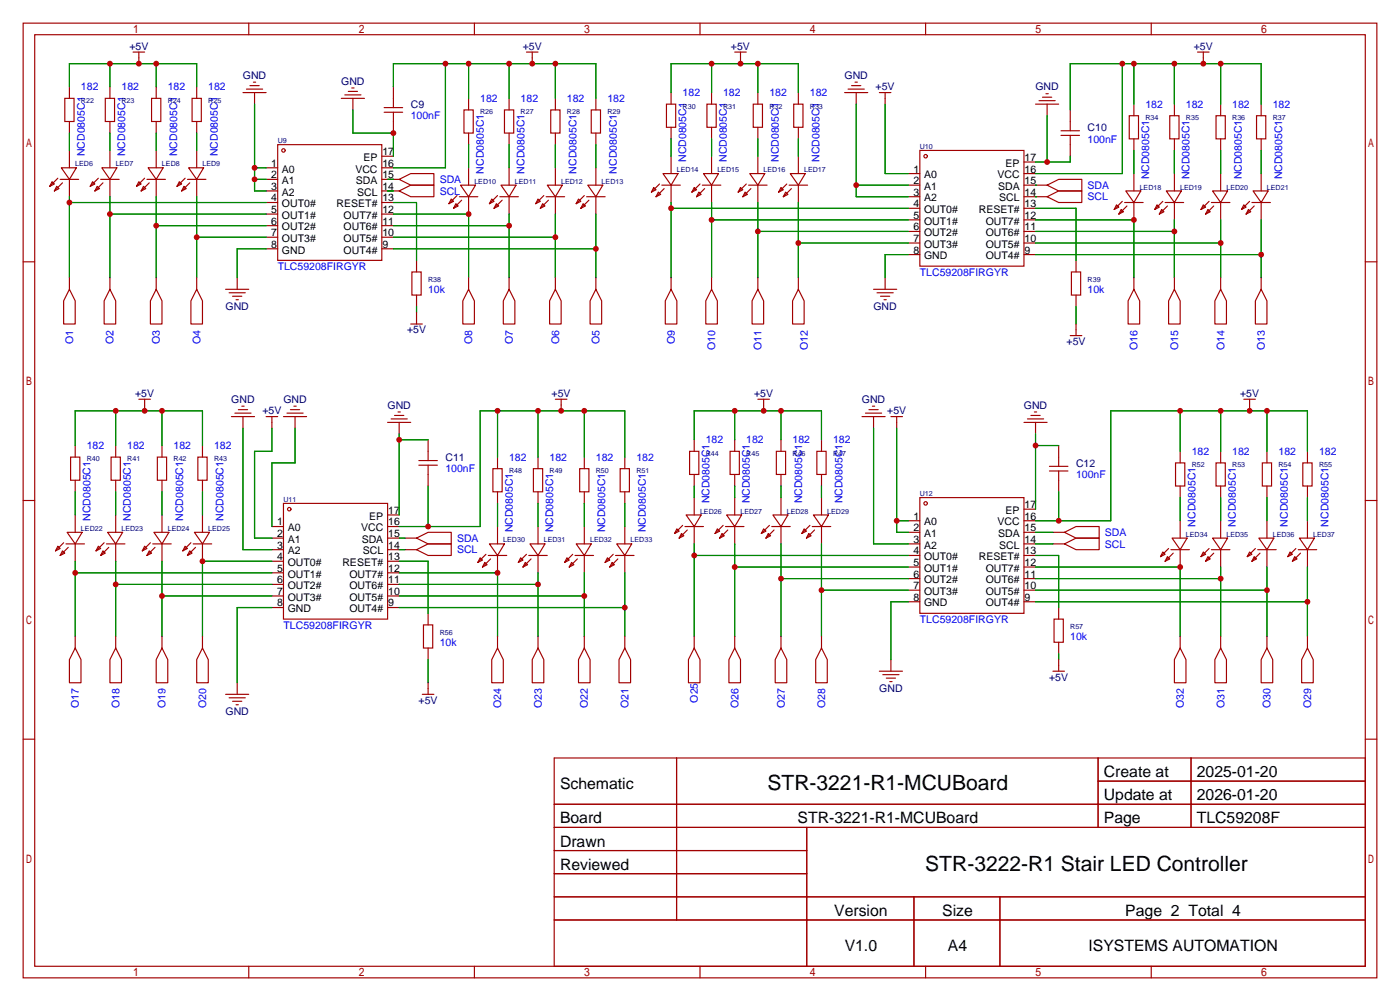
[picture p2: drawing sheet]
<svg xmlns="http://www.w3.org/2000/svg" width="307mm" height="220mm" viewBox="0 0 307 220" stroke-linecap="round" stroke-linejoin="round" font-family="sans-serif">
<g fill="none" stroke="#a10000" stroke-width=".25">
<path d="M5.1 5.1h297.2v209.5h-297.2zM7.6 7.6h292.1v204.5h-292.1zM15.2 19v2.6M24.1 19v2.6M29.2 11.4h2.5M30.5 11.4v2.6M34.3 19v2.6M43.2 19v2.6M54.1 19.6h3.6M54.6 5.1v2.5M54.9 18.8h2M55.6 18h.5"/>
<path d="M77.2 19.3h.5M86.4 19v4.6M104.1 5.1v2.5M115.6 11.4h2.5M116.8 11.4v2.6M153.7 5.1v2.5M161.3 11.4h2.5M162.6 11.4v2.6M186.2 19.6h3.5M186.9 18.8h2.1M187.7 18h.5M203.2 5.1v2.5"/>
<path d="M252.7 5.1v2.5M262.9 11.4h2.5M264.2 11.4v2.6M11.4 39.9l.5 .5-1 .5zM12.7 39.1l-1.8 1.8M13.2 39.4h4.1M13.5 36.8h3.3l-1.6 2.6zM14.2 21.6h2.1v5.1h-2.1zM15.2 26.7v2.5M15.2 33v3.8M15.2 39.4v3.8M20.3 39.9l.5 .5-1 .5z"/>
<path d="M21.6 39.1l-1.8 1.8M22.1 39.4h4.1M22.4 36.8h3.3l-1.6 2.6zM23.1 21.6h2v5.1h-2zM24.1 26.7v2.5M24.1 33v3.8M24.1 39.4v3.8M30.5 39.9l.5 .5-1 .5zM31.7 39.1l-1.7 1.8M32.3 39.4h4M32.5 36.8h3.3l-1.5 2.6zM33.3 21.6h2v5.1h-2z"/>
<path d="M34.3 26.7v2.5M34.3 33v3.8M34.3 39.4v3.8M39.4 39.9l.5 .5-1 .5zM40.6 39.1l-1.7 1.8M41.1 39.4h4.1M41.4 36.8h3.3l-1.5 2.6zM42.2 21.6h2v5.1h-2zM43.2 26.7v2.5M43.2 33v3.8M43.2 39.4v3.8M53.3 20.3h5.1"/>
<path d="M55.9 20.3v2.6M58.4 36.8h2.6M58.4 39.4h2.6M61 31.8h22.8v25.3h-22.8zM74.9 21.6h5.1M75.7 20.8h3.5M76.5 20.1h2M77.5 21.6v2.5M83.8 36.8h2.6M83.8 39.4h3.8M83.8 34.3h2.6M84.3 24.6h4.1"/>
<path d="M84.3 23.6h4.1M86.4 24.6v4.6M87.6 39.4l2.6-1.3h5v2.5h-5zM101.9 24.1h2v5.1h-2zM102.9 21.6v2.5M102.9 29.2v2.6M102.9 36.8v3.8M110.7 24.1h2.1v5.1h-2.1zM111.8 21.6v2.5M111.8 29.2v2.6M111.8 36.8v3.8M120.9 24.1h2v5.1h-2z"/>
<path d="M121.9 21.6v2.5M121.9 29.2v2.6M121.9 36.8v3.8M129.8 24.1h2v5.1h-2zM130.8 21.6v2.5M130.8 29.2v2.6M130.8 36.8v3.8M145.5 38.1h3.3l-1.5 2.5zM146.3 22.9h2v5h-2zM147.3 20.3v2.6M147.3 27.9v2.6M147.3 34.3v3.8"/>
<path d="M154.4 38.1h3.3l-1.5 2.5zM155.2 22.9h2v5h-2zM156.2 20.3v2.6M156.2 27.9v2.6M156.2 34.3v3.8M164.6 38.1h3.3l-1.5 2.5zM165.4 22.9h2v5h-2zM166.4 20.3v2.6M166.4 27.9v2.6M166.4 34.3v3.8M173.5 38.1h3.3l-1.5 2.5zM174.2 22.9h2.1v5h-2.1z"/>
<path d="M175.3 20.3v2.6M175.3 27.9v2.6M175.3 34.3v3.8M185.4 20.3h5.1M188 20.3v2.6M193 20.3h2.6M194.3 20.3v2.6M199.4 38.1h2.5M201.9 33h22.9v25.4h-22.9zM224.8 38.1h2.5M224.8 35.6h2.5M227.3 22.9h5.1"/>
<path d="M228.1 22.1h3.5M228.9 21.3h2M229.6 20.6h.5M229.9 22.9v2.5M232.9 29.7h4.1M232.9 28.7h4.1M234.9 24.1v4.6M234.9 29.7v4.6M247.9 25.4h2v5.1h-2zM248.9 22.9v2.5M248.9 30.5v2.5M248.9 38.1v3.8"/>
<path d="M256.8 25.4h2v5.1h-2zM257.8 22.9v2.5M257.8 30.5v2.5M257.8 38.1v3.8M267 25.4h2v5.1h-2zM268 22.9v2.5M268 30.5v2.5M268 38.1v3.8M275.8 25.4h2.1v5.1h-2.1zM276.9 22.9v2.5M276.9 30.5v2.5M276.9 38.1v3.8"/>
<path d="M5.1 57.5h2.5M12.4 40.9l.6 .5-1.1 .5zM13.7 40.1l-1.8 1.8M21.3 40.9l.5 .5-1 .5zM22.6 40.1l-1.8 1.8M31.5 40.9l.5 .5-1 .5zM32.8 40.1l-1.8 1.8M40.4 40.9l.5 .5-1 .5zM41.7 40.1l-1.8 1.8M58.4 41.9h2.6M58.4 44.4h2.6M58.4 47h2.6"/>
<path d="M58.4 49.5h2.6M58.4 52.1h2.6M58.4 54.6h2.6M83.8 41.9h3.8M83.8 44.4h2.6M83.8 47h2.6M83.8 49.5h2.6M83.8 52.1h2.6M83.8 54.6h2.6M87.6 41.9l2.6-1.3h5v2.6h-5zM90.4 59.7h2.1v5.1h-2.1zM91.4 57.1v2.6"/>
<path d="M99.1 43.7l.5 .5-1 .5zM100.1 44.7l.5 .5-1 .5zM100.3 42.9l-1.7 1.8M100.8 43.2h4.1M101.1 40.6h3.3l-1.5 2.6zM101.3 43.9l-1.7 1.8M102.9 43.2v3.8M107.9 43.7l.6 .5-1.1 .5zM109 44.7l.5 .5-1 .5zM109.2 42.9l-1.8 1.8M109.7 43.2h4.1M110 40.6h3.3l-1.5 2.6z"/>
<path d="M110.2 43.9l-1.7 1.8M111.8 43.2v3.8M118.1 43.7l.5 .5-1 .5zM119.1 44.7l.5 .5-1 .5zM119.4 42.9l-1.8 1.8M119.9 43.2h4.1M120.1 40.6h3.3l-1.5 2.6zM120.4 43.9l-1.8 1.8M121.9 43.2v3.8M127 43.7l.5 .5-1 .5zM128 44.7l.5 .5-1 .5zM128.3 42.9l-1.8 1.8"/>
<path d="M128.8 43.2h4M129 40.6h3.3l-1.5 2.6zM129.3 43.9l-1.8 1.8M130.8 43.2v3.8M143.5 41.1l.5 .6-1 .5zM144.5 42.2l.5 .5-1 .5zM144.8 40.4l-1.8 1.8M145.3 40.6h4.1M145.8 41.4l-1.8 1.8M147.3 40.6v3.8M152.4 41.1l.5 .6-1 .5zM153.4 42.2l.5 .5-1 .5z"/>
<path d="M153.7 40.4l-1.8 1.8M154.2 40.6h4M154.7 41.4l-1.8 1.8M156.2 40.6v3.8M162.6 41.1l.5 .6-1 .5zM163.6 42.2l.5 .5-1 .5zM163.8 40.4l-1.7 1.8M164.3 40.6h4.1M164.8 41.4l-1.7 1.8M166.4 40.6v3.8M171.4 41.1l.6 .6-1.1 .5zM172.5 42.2l.5 .5-1 .5z"/>
<path d="M172.7 40.4l-1.8 1.8M173.2 40.6h4.1M173.7 41.4l-1.7 1.8M175.3 40.6v3.8M199.4 40.6h2.5M199.4 43.2h2.5M199.4 45.7h2.5M199.4 48.3h2.5M199.4 50.8h2.5M199.4 53.3h2.5M199.4 55.9h2.5M224.8 40.6h5.1"/>
<path d="M224.8 43.2h5.1M224.8 45.7h2.5M224.8 48.3h2.5M224.8 50.8h2.5M224.8 53.3h2.5M224.8 55.9h2.5M229.9 40.6l2.5-1.2h5.1v2.5h-5.1zM229.9 43.2l2.5-1.3h5.1v2.5h-5.1zM235.2 59.7h2v5.1h-2zM236.2 57.1v2.6M245.1 45l.5 .5-1 .5zM246.1 46l.5 .5-1 .5z"/>
<path d="M246.4 44.2l-1.8 1.8M246.9 44.4h4.1M247.1 41.9h3.3l-1.5 2.5zM247.4 45.2l-1.8 1.8M248.9 44.4v3.9M254 45l.5 .5-1 .5zM255 46l.5 .5-1 .5zM255.3 44.2l-1.8 1.8M255.8 44.4h4M256 41.9h3.3l-1.5 2.5zM256.3 45.2l-1.8 1.8M257.8 44.4v3.9"/>
<path d="M264.2 45l.5 .5-1 .5zM265.2 46l.5 .5-1 .5zM265.4 44.2l-1.7 1.8M265.9 44.4h4.1M266.2 41.9h3.3l-1.5 2.5zM266.4 45.2l-1.7 1.8M268 44.4v3.9M273 45l.6 .5-1.1 .5zM274.1 46l.5 .5-1 .5zM274.3 44.2l-1.8 1.8M274.8 44.4h4.1M275.1 41.9h3.3l-1.5 2.5z"/>
<path d="M275.3 45.2l-1.7 1.8M276.9 44.4v3.9M299.7 57.5h2.6M15.2 63.5l1.3 2.5v5.1h-2.5v-5.1zM15.2 61v2.5M24.1 63.5l1.3 2.5v5.1h-2.5v-5.1zM24.1 61v2.5M34.3 63.5l1.3 2.5v5.1h-2.6v-5.1zM34.3 61v2.5M43.2 63.5l1.2 2.5v5.1h-2.5v-5.1zM43.2 61v2.5M49.5 63.5h5.1"/>
<path d="M50.3 64.3h3.5M51.1 65h2M51.8 65.8h.5M52.1 61v2.5M90.2 71.1h2.5M91.4 64.8v2.5M91.4 68.6v2.5M102.9 63.5l1.2 2.5v5.1h-2.5v-5.1zM102.9 61v2.5M111.8 63.5l1.2 2.5v5.1h-2.5v-5.1zM111.8 61v2.5M121.9 63.5l1.3 2.5v5.1h-2.6v-5.1z"/>
<path d="M121.9 61v2.5M130.8 63.5l1.3 2.5v5.1h-2.6v-5.1zM130.8 61v2.5M147.3 63.5l1.3 2.5v5.1h-2.6v-5.1zM147.3 61v2.5M156.2 63.5l1.3 2.5v5.1h-2.6v-5.1zM156.2 61v2.5M166.4 63.5l1.2 2.5v5.1h-2.5v-5.1zM166.4 61v2.5M175.3 63.5l1.2 2.5v5.1h-2.5v-5.1zM175.3 61v2.5M191.8 63.5h5"/>
<path d="M192.5 64.3h3.6M193.3 65h2M194.1 65.8h.5M194.3 61v2.5M234.9 73.7h2.6M236.2 64.8v2.5M236.2 71.1v2.6M248.9 63.5l1.3 2.5v5.1h-2.6v-5.1zM248.9 61v2.5M257.8 63.5l1.3 2.5v5.1h-2.6v-5.1zM257.8 61v2.5M268 63.5l1.2 2.5v5.1h-2.5v-5.1z"/>
<path d="M268 61v2.5M276.9 63.5l1.2 2.5v5.1h-2.5v-5.1zM276.9 61v2.5M16.5 97.8v2.5M25.4 97.8v2.5M30.5 87.6h2.5M31.7 87.6v2.6M35.6 97.8v2.5M44.4 97.8v2.5M50.8 91.4h5.1M51.6 90.7h3.5M52.3 89.9h2.1"/>
<path d="M53.1 89.2h.5M53.3 91.4v2.6M58.4 91.4h2.6M59.7 91.4v2.6M62.2 91.4h5.1M63 90.7h3.5M63.8 89.9h2M64.5 89.2h.5M64.8 91.4v2.6M85.1 92.7h5.1M85.9 91.9h3.5M86.6 91.2h2"/>
<path d="M87.4 90.4h.5M87.6 92.7v2.5M94 96.5v4.6M121.9 87.6h2.6M123.2 87.6v2.6M151.4 99.1h2v5h-2zM152.4 96.5v2.6M160.3 99.1h2v5h-2zM161.3 96.5v2.6M166.4 87.6h2.5M167.6 87.6v2.6M170.4 99.1h2.1v5h-2.1z"/>
<path d="M171.4 96.5v2.6M179.3 99.1h2.1v5h-2.1zM180.3 96.5v2.6M189.2 91.4h5.1M190 90.7h3.5M190.8 89.9h2M191.5 89.2h.5M191.8 91.4v2.6M195.6 91.4h2.5M196.8 91.4v2.6M224.8 92.7h5.1M225.6 91.9h3.5"/>
<path d="M226.3 91.2h2M227.1 90.4h.5M227.3 92.7v2.5M232.4 97.8v4.6M259.1 99.1v2.5M268 99.1v2.5M273 87.6h2.6M274.3 87.6v2.6M278.1 99.1v2.5M287 99.1v2.5M5.1 109.9h2.5M12.7 119.9l.5 .5-1 .5z"/>
<path d="M14 119.1l-1.8 1.8M14.5 119.4h4M14.7 116.8h3.3l-1.5 2.6zM15.5 100.3h2v5.1h-2zM16.5 105.4v2.5M16.5 113v3.8M16.5 119.4v3.8M21.6 119.9l.5 .5-1 .5zM22.9 119.1l-1.8 1.8M23.4 119.4h4M23.6 116.8h3.3l-1.5 2.6zM24.4 100.3h2v5.1h-2z"/>
<path d="M25.4 105.4v2.5M25.4 113v3.8M25.4 119.4v3.8M31.7 119.9l.6 .5-1.1 .5zM33 119.1l-1.8 1.8M33.5 119.4h4.1M33.8 116.8h3.3l-1.5 2.6zM34.5 100.3h2.1v5.1h-2.1zM35.6 105.4v2.5M35.6 113v3.8M35.6 119.4v3.8M40.6 119.9l.5 .5-1 .5z"/>
<path d="M41.9 119.1l-1.8 1.8M42.4 119.4h4.1M42.7 116.8h3.3l-1.6 2.6zM43.4 100.3h2.1v5.1h-2.1zM44.4 105.4v2.5M44.4 113v3.8M44.4 119.4v3.8M59.7 115.6h2.5M59.7 118.1h2.5M62.2 110.5h22.9v25.4h-22.9zM85.1 115.6h2.5M85.1 118.1h2.5"/>
<path d="M85.1 113h2.5M88.9 118.1h2.5M91.4 118.1l2.6-1.3h5.1v2.6h-5.1zM91.9 102.1h4.1M91.9 101.1h4.1M94 102.1v4.6M107.4 119.4h3.3l-1.5 2.5zM108.2 102.9h2v5h-2zM109.2 100.3v2.6M109.2 107.9v2.6M109.2 115.6v3.8M116.3 119.4h3.3l-1.5 2.5z"/>
<path d="M117.1 102.9h2v5h-2zM118.1 100.3v2.6M118.1 107.9v2.6M118.1 115.6v3.8M126.5 119.4h3.3l-1.5 2.5zM127.3 102.9h2v5h-2zM128.3 100.3v2.6M128.3 107.9v2.6M128.3 115.6v3.8M135.4 119.4h3.3l-1.5 2.5zM136.1 102.9h2.1v5h-2.1zM137.2 100.3v2.6"/>
<path d="M137.2 107.9v2.6M137.2 115.6v3.8M148.6 116.1l.5 .5-1 .5zM149.6 117.1l.5 .5-1 .5zM149.9 115.3l-1.8 1.8M150.4 115.6h4M150.6 113h3.3l-1.5 2.6zM150.9 116.3l-1.8 1.8M152.4 104.1v2.6M152.4 109.2v3.8M152.4 115.6v3.8M157.5 116.1l.5 .5-1 .5z"/>
<path d="M158.5 117.1l.5 .5-1 .5zM158.7 115.3l-1.7 1.8M159.3 115.6h4M159.5 113h3.3l-1.5 2.6zM159.8 116.3l-1.8 1.8M161.3 104.1v2.6M161.3 109.2v3.8M161.3 115.6v3.8M167.6 116.1l.5 .5-1 .5zM168.7 117.1l.5 .5-1.1 .5zM168.9 115.3l-1.8 1.8M169.4 115.6h4.1"/>
<path d="M169.7 113h3.3l-1.6 2.6zM169.9 116.3l-1.8 1.8M171.4 104.1v2.6M171.4 109.2v3.8M171.4 115.6v3.8M176.5 116.1l.5 .5-1 .5zM177.5 117.1l.6 .5-1.1 .5zM177.8 115.3l-1.8 1.8M178.3 115.6h4.1M178.6 113h3.3l-1.6 2.6zM178.8 116.3l-1.8 1.8M180.3 104.1v2.6"/>
<path d="M180.3 109.2v3.8M180.3 115.6v3.8M199.4 114.3h2.5M199.4 116.8h2.5M199.4 119.4h2.5M201.9 109.2h22.9v25.4h-22.9zM224.8 114.3h2.5M224.8 116.8h2.5M224.8 119.4h2.5M224.8 111.8h2.5M230.4 103.4h4M230.4 102.4h4"/>
<path d="M231.1 116.8h2.6M231.1 119.4h2.6M232.4 103.4v4.5M233.7 116.8l2.5-1.2h5.1v2.5h-5.1zM233.7 119.4l2.5-1.3h5.1v2.5h-5.1zM257.3 118.1h3.3l-1.5 2.5zM258.1 101.6h2v5.1h-2zM259.1 106.7v2.5M259.1 114.3v3.8M266.2 118.1h3.3l-1.5 2.5zM267 101.6h2v5.1h-2zM268 106.7v2.5"/>
<path d="M268 114.3v3.8M276.4 118.1h3.3l-1.6 2.5zM277.1 101.6h2v5.1h-2zM278.1 106.7v2.5M278.1 114.3v3.8M285.2 118.1h3.3l-1.5 2.5zM286 101.6h2v5.1h-2zM287 106.7v2.5M287 114.3v3.8M299.7 109.9h2.6M13.7 120.9l.5 .5-1 .5zM15 120.1l-1.8 1.8"/>
<path d="M16.5 139.7v2.5M22.6 120.9l.5 .5-1 .5zM23.9 120.1l-1.8 1.8M25.4 139.7v2.5M32.8 120.9l.5 .5-1 .5zM34 120.1l-1.7 1.8M35.6 139.7v2.5M41.7 120.9l.5 .5-1.1 .5zM42.9 120.1l-1.8 1.8M44.4 139.7v2.5M59.7 120.6h2.5M59.7 123.2h2.5"/>
<path d="M59.7 125.7h2.5M59.7 128.3h2.5M59.7 130.8h2.5M59.7 133.3h2.5M85.1 120.6h2.5M85.1 123.2h2.5M85.1 125.7h2.5M85.1 128.3h2.5M85.1 130.8h2.5M85.1 133.3h2.5M88.9 120.6h2.5M91.4 120.6l2.6-1.2h5.1v2.5h-5.1z"/>
<path d="M93 137.2h2v5h-2zM94 134.6v2.6M105.4 122.4l.5 .5-1 .5zM106.4 123.4l.5 .6-1 .5zM106.7 121.7l-1.8 1.7M107.2 121.9h4.1M107.7 122.7l-1.8 1.8M109.2 121.9v3.8M109.2 139.7v2.5M114.3 122.4l.5 .5-1 .5zM115.3 123.4l.5 .6-1 .5zM115.6 121.7l-1.8 1.7"/>
<path d="M116.1 121.9h4M116.6 122.7l-1.8 1.8M118.1 121.9v3.8M118.1 139.7v2.5M124.5 122.4l.5 .5-1 .5zM125.5 123.4l.5 .6-1 .5zM125.7 121.7l-1.7 1.7M126.2 121.9h4.1M126.7 122.7l-1.7 1.8M128.3 121.9v3.8M128.3 139.7v2.5M133.3 122.4l.6 .5-1.1 .5z"/>
<path d="M134.4 123.4l.5 .6-1 .5zM134.6 121.7l-1.8 1.7M135.1 121.9h4.1M135.6 122.7l-1.7 1.8M137.2 121.9v3.8M137.2 139.7v2.5M152.4 139.7v2.5M161.3 139.7v2.5M171.4 139.7v2.5M180.3 139.7v2.5M199.4 121.9h2.5M199.4 124.5h2.5"/>
<path d="M199.4 127h2.5M199.4 129.5h2.5M199.4 132.1h2.5M224.8 121.9h2.5M224.8 124.5h2.5M224.8 127h2.5M224.8 129.5h2.5M224.8 132.1h2.5M231.4 135.9h2v5.1h-2zM232.4 133.3v2.6M255.3 121.2l.5 .5-1 .5zM256.3 122.2l.5 .5-1 .5z"/>
<path d="M256.5 120.4l-1.7 1.8M257 120.6h4.1M257.6 121.4l-1.8 1.8M259.1 120.6v3.9M259.1 139.7v2.5M264.2 121.2l.5 .5-1 .5zM265.2 122.2l.5 .5-1 .5zM265.4 120.4l-1.7 1.8M265.9 120.6h4.1M266.4 121.4l-1.7 1.8M268 120.6v3.9M268 139.7v2.5"/>
<path d="M274.3 121.2l.5 .5-1 .5zM275.3 122.2l.5 .5-1 .5zM275.6 120.4l-1.8 1.8M276.1 120.6h4.1M276.6 121.4l-1.8 1.8M278.1 120.6v3.9M278.1 139.7v2.5M283.2 121.2l.5 .5-1 .5zM284.2 122.2l.5 .5-1 .5zM284.5 120.4l-1.8 1.8M285 120.6h4.1M285.5 121.4l-1.8 1.8"/>
<path d="M287 120.6v3.9M287 139.7v2.5M16.5 142.2l1.3 2.6v5.1h-2.6v-5.1zM25.4 142.2l1.3 2.6v5.1h-2.6v-5.1zM35.6 142.2l1.2 2.6v5.1h-2.5v-5.1zM44.4 142.2l1.3 2.6v5.1h-2.5v-5.1zM49.5 152.4h5.1M50.3 153.2h3.5M51.1 153.9h2M51.8 154.7h.5M52.1 149.9v2.5M92.7 152.4h2.5"/>
<path d="M94 142.2v2.6M94 149.9v2.5M109.2 142.2l1.3 2.6v5.1h-2.6v-5.1zM118.1 142.2l1.3 2.6v5.1h-2.6v-5.1zM128.3 142.2l1.2 2.6v5.1h-2.5v-5.1zM137.2 142.2l1.2 2.6v5.1h-2.5v-5.1zM152.4 142.2l1.3 2.6v5.1h-2.6v-5.1zM161.3 142.2l1.3 2.6v5.1h-2.6v-5.1zM171.4 142.2l1.3 2.6v5.1h-2.5v-5.1zM180.3 142.2l1.3 2.6v5.1h-2.5v-5.1zM193 147.3h5.1M193.8 148.1h3.6"/>
<path d="M194.6 148.8h2M195.3 149.6h.5M195.6 144.8v2.5M231.1 147.3h2.6M232.4 141v2.5M232.4 144.8v2.5M259.1 142.2l1.2 2.6v5.1h-2.5v-5.1zM268 142.2l1.2 2.6v5.1h-2.5v-5.1zM278.1 142.2l1.3 2.6v5.1h-2.5v-5.1zM287 142.2l1.3 2.6v5.1h-2.5v-5.1zM5.1 162.2h2.5M121.7 166.4h178v45.7h-178z"/>
<path d="M121.7 176.5h178M148.5 166.4v35.5M241.1 166.4v15.2M241.1 171.4h58.6M261.5 166.4v15.2M299.7 162.2h2.6M121.7 181.6h178M121.7 186.7h55.4M121.7 196.8h178M121.7 191.8h55.4M177.1 181.6v30.5M200.6 196.8v15.3"/>
<path d="M219.5 196.8v15.3M54.6 212.1v2.5M104.1 212.1v2.5M121.7 201.9h178M153.7 212.1v2.5M203.2 212.1v2.5M252.7 212.1v2.5"/>
<circle cx="62.2" cy="33" r=".38"/>
<circle cx="203.2" cy="34.3" r=".38"/>
<circle cx="63.5" cy="111.8" r=".38"/>
<circle cx="203.2" cy="110.5" r=".38"/>
</g>
<g fill="none" stroke="#008700" stroke-width=".25">
<path d="M15.2 19v-5h28v5M24.1 14v5M34.3 14v5M86.4 19v-5h44.4v7.6M97.8 14v22.8h-11.4M102.9 14v7.6M111.8 14v7.6M121.9 14v7.6M156.2 14v6.3M166.4 14v6.3M246.4 14v24.1h-19.1M248.9 14v8.9"/>
<path d="M257.8 14v8.9M268 14v8.9M15.2 29.2v3.8M24.1 29.2v3.8M34.3 29.2v3.8M43.2 29.2v3.8M55.9 39.4h2.5M55.9 22.9v19h2.5M55.9 36.8h2.5M77.5 24.1v5.1h8.9v5.1M85.1 39.4h1.3M102.9 31.8v5"/>
<path d="M111.8 31.8v5M121.9 31.8v5M130.8 31.8v5M147.3 20.3v-6.3h28v6.3M147.3 30.5v3.8M156.2 30.5v3.8M166.4 30.5v3.8M175.3 30.5v3.8M188 22.9v20.3h11.4M194.3 22.9v15.2h5.1M229.9 25.4v10.2M234.9 34.3v1.3h-7.6"/>
<path d="M248.9 33v5.1M257.8 33v5.1M268 33v5.1M276.9 22.9v-8.9h-42v10.1M276.9 33v5.1M15.2 43.2v17.8M15.2 44.4h43.2M24.1 43.2v17.8M24.1 47h34.3M34.3 43.2v17.8M34.3 49.5h24.1M43.2 43.2v17.8"/>
<path d="M43.2 52.1h15.2M58.4 54.6h-6.3v6.4M85.1 41.9h1.3M86.4 52.1h35.5M86.4 49.5h25.4M86.4 47h16.5v14M86.4 44.4h5v12.7M86.4 54.6h44.4M111.8 47v14M121.9 47v14M130.8 47v14M147.3 44.4v16.6"/>
<path d="M147.3 45.7h52.1M156.2 44.4v16.6M156.2 48.3h43.2M166.4 44.4v16.6M166.4 50.8h33M175.3 44.4v16.6M175.3 53.3h24.1M188 40.6h11.4M199.4 55.9h-5.1v5.1M227.3 43.2h.1M227.3 40.6h.1M227.3 53.3h40.7"/>
<path d="M227.3 50.8h30.5M227.3 48.3h21.6v12.7M227.3 45.7h8.9v11.4M227.3 55.9h49.6M257.8 48.3v12.7M268 48.3v12.7M276.9 48.3v12.7M91.4 67.3v1.3M236.2 67.3v3.8M16.5 97.8v-7.6h27.9v7.6M25.4 90.2v7.6M35.6 90.2v7.6"/>
<path d="M53.3 94v26.6h6.4M59.7 94v5.1h-3.8v19h3.8M64.8 94v7.6h-5.1v14M87.6 95.2v17.8M87.6 96.5h6.4M109.2 90.2v10.1M118.1 90.2v10.1M128.3 90.2v10.1M152.4 96.5v-6.3h27.9v6.3M161.3 90.2v6.3M171.4 90.2v6.3M191.8 94v25.4h7.6"/>
<path d="M196.8 94v22.8h2.6M227.3 95.2v16.6M227.3 97.8h5.1M259.1 90.2v8.9M268 90.2v8.9M278.1 90.2v8.9M287 99.1v-8.9h-43.2v24.1h-16.5M16.5 107.9v5.1M25.4 107.9v5.1M35.6 107.9v5.1M44.4 107.9v5.1M87.6 118.1h1.3"/>
<path d="M94 106.7v8.9M109.2 110.5v5.1M118.1 110.5v5.1M128.3 110.5v5.1M137.2 100.3v-10.1h-31.8v25.4h-17.8M137.2 110.5v5.1M152.4 106.7v2.5M152.4 119.4v20.3M161.3 106.7v2.5M161.3 119.4v20.3M171.4 106.7v2.5M171.4 119.4v20.3"/>
<path d="M180.3 106.7v2.5M180.3 119.4v20.3M196.8 114.3h2.6M227.3 119.4h3.8M227.3 116.8h3.8M232.4 107.9v6.4M259.1 109.2v5.1M268 109.2v5.1M278.1 109.2v5.1M287 109.2v5.1M16.5 123.2v16.5M16.5 125.7h43.2"/>
<path d="M25.4 123.2v16.5M25.4 128.3h34.3M35.6 123.2v16.5M35.6 130.8h24.1M59.7 133.3h-7.6v16.6M59.7 123.2h-15.3v16.5M87.6 120.6h1.3M87.6 123.2h6.4v11.4M87.6 130.8h40.7M87.6 128.3h30.5M87.6 125.7h21.6v14M87.6 133.3h49.6"/>
<path d="M118.1 125.7v14M128.3 125.7v14M137.2 125.7v14M152.4 121.9h47M161.3 124.5h38.1M171.4 127h28M180.3 129.5h19.1M199.4 132.1h-3.8v12.7M227.3 124.5h31.8v15.2M227.3 127h40.7M227.3 129.5h50.8M227.3 132.1h59.7"/>
<path d="M227.3 121.9h5.1v11.4M268 124.5v15.2M278.1 124.5v15.2M287 124.5v15.2M94 144.8v5.1M232.4 143.5v1.3"/>
</g>
<g fill="#c00">
<circle cx="24.1" cy="14" r=".63"/>
<circle cx="30.5" cy="14" r=".63"/>
<circle cx="34.3" cy="14" r=".63"/>
<circle cx="43.2" cy="52.1" r=".63"/>
<circle cx="34.3" cy="49.5" r=".63"/>
<circle cx="24.1" cy="47" r=".63"/>
<circle cx="15.2" cy="44.4" r=".63"/>
<circle cx="102.9" cy="47" r=".63"/>
<circle cx="111.8" cy="49.5" r=".63"/>
<circle cx="121.9" cy="52.1" r=".63"/>
<circle cx="130.8" cy="54.6" r=".63"/>
<circle cx="97.8" cy="14" r=".63"/>
<circle cx="102.9" cy="14" r=".63"/>
<circle cx="111.8" cy="14" r=".63"/>
<circle cx="116.8" cy="14" r=".63"/>
<circle cx="121.9" cy="14" r=".63"/>
<circle cx="86.4" cy="29.2" r=".63"/>
<circle cx="55.9" cy="36.8" r=".63"/>
<circle cx="55.9" cy="39.4" r=".63"/>
<circle cx="175.3" cy="53.3" r=".63"/>
<circle cx="166.4" cy="50.8" r=".63"/>
<circle cx="156.2" cy="48.3" r=".63"/>
<circle cx="147.3" cy="45.7" r=".63"/>
<circle cx="248.9" cy="48.3" r=".63"/>
<circle cx="257.8" cy="50.8" r=".63"/>
<circle cx="268" cy="53.3" r=".63"/>
<circle cx="276.9" cy="55.9" r=".63"/>
<circle cx="162.6" cy="14" r=".63"/>
<circle cx="156.2" cy="14" r=".63"/>
<circle cx="166.4" cy="14" r=".63"/>
<circle cx="264.2" cy="14" r=".63"/>
<circle cx="257.8" cy="14" r=".63"/>
<circle cx="248.9" cy="14" r=".63"/>
<circle cx="246.4" cy="14" r=".63"/>
<circle cx="268" cy="14" r=".63"/>
<circle cx="229.9" cy="35.6" r=".63"/>
<circle cx="44.5" cy="123.2" r=".63"/>
<circle cx="35.6" cy="130.8" r=".63"/>
<circle cx="25.4" cy="128.3" r=".63"/>
<circle cx="16.5" cy="125.7" r=".63"/>
<circle cx="109.2" cy="125.7" r=".63"/>
<circle cx="118.1" cy="128.3" r=".63"/>
<circle cx="128.3" cy="130.8" r=".63"/>
<circle cx="137.2" cy="133.3" r=".63"/>
<circle cx="31.8" cy="90.2" r=".63"/>
<circle cx="25.4" cy="90.2" r=".63"/>
<circle cx="35.6" cy="90.2" r=".63"/>
<circle cx="123.2" cy="90.2" r=".63"/>
<circle cx="118.1" cy="90.2" r=".63"/>
<circle cx="109.2" cy="90.2" r=".63"/>
<circle cx="94" cy="115.6" r=".63"/>
<circle cx="128.3" cy="90.2" r=".63"/>
<circle cx="87.6" cy="96.5" r=".63"/>
<circle cx="259.1" cy="124.5" r=".63"/>
<circle cx="268" cy="127" r=".63"/>
<circle cx="278.1" cy="129.5" r=".63"/>
<circle cx="287" cy="132.1" r=".63"/>
<circle cx="180.3" cy="129.5" r=".63"/>
<circle cx="171.5" cy="127" r=".63"/>
<circle cx="161.3" cy="124.5" r=".63"/>
<circle cx="152.4" cy="121.9" r=".63"/>
<circle cx="227.3" cy="97.8" r=".63"/>
<circle cx="232.4" cy="114.3" r=".63"/>
<circle cx="259.1" cy="90.2" r=".63"/>
<circle cx="268" cy="90.2" r=".63"/>
<circle cx="274.3" cy="90.2" r=".63"/>
<circle cx="278.1" cy="90.2" r=".63"/>
<circle cx="167.6" cy="90.2" r=".63"/>
<circle cx="161.3" cy="90.2" r=".63"/>
<circle cx="171.5" cy="90.2" r=".63"/>
<circle cx="188" cy="40.6" r=".63"/>
<circle cx="196.9" cy="114.3" r=".63"/>
</g>
<g font-size="4.6">
<text x="168.5" y="173.5">STR-3221-R1-MCUBoard</text>
<text x="203.1" y="191.3">STR-3222-R1 Stair LED Controller</text>
</g>
<g font-size="3.5">
<text x="122.9" y="173.1">Schematic</text>
<text x="242.3" y="170.6">Create at</text>
<text x="262.7" y="170.6">2025-01-20</text>
<text x="242.3" y="175.7">Update at</text>
<text x="262.7" y="175.7">2026-01-20</text>
<text x="122.9" y="180.7">Board</text>
<text x="122.9" y="185.8">Drawn</text>
<text x="175.1" y="180.7">STR-3221-R1-MCUBoard</text>
<text x="242.3" y="180.7">Page</text>
<text x="262.7" y="180.7">TLC59208F</text>
<text x="122.9" y="190.9">Reviewed</text>
<text x="183.1" y="201.1">Version</text>
<text x="206.8" y="201.1">Size</text>
<text x="247" y="201.1">Page 2 Total 4</text>
<text x="185.4" y="208.7">V1.0</text>
<text x="208.1" y="208.7">A4</text>
<text x="239" y="208.7">ISYSTEMS AUTOMATION</text>
</g>
<g font-size="2.3" fill="#000080">
<text x="28.4" y="11">+5V</text>
<text x="114.8" y="11">+5V</text>
<text x="160.5" y="11">+5V</text>
<text x="262.1" y="11">+5V</text>
<text x="53.3" y="17.3">GND</text>
<text x="185.4" y="17.3">GND</text>
<text x="74.9" y="18.6">GND</text>
<text x="90.2" y="23.7">C9</text>
<text x="192.2" y="19.9">+5V</text>
<text x="227.3" y="19.9">GND</text>
<text x="238.8" y="28.7">C10</text>
<text x="49.5" y="68.1">GND</text>
<text x="191.7" y="68.1">GND</text>
<text x="89.4" y="73.2">+5V</text>
<text x="234.1" y="75.7">+5V</text>
<text x="29.7" y="87.2">+5V</text>
<text x="50.8" y="88.4">GND</text>
<text x="62.2" y="88.4">GND</text>
<text x="85.1" y="89.7">GND</text>
<text x="121.1" y="87.2">+5V</text>
<text x="165.6" y="87.2">+5V</text>
<text x="189.2" y="88.4">GND</text>
<text x="224.8" y="89.7">GND</text>
<text x="272.2" y="87.2">+5V</text>
<text x="57.6" y="91">+5V</text>
<text x="194.8" y="91">+5V</text>
<text x="97.8" y="101.1">C11</text>
<text x="236.2" y="102.4">C12</text>
<text x="230.3" y="149.4">+5V</text>
<text x="91.9" y="154.5">+5V</text>
<text x="193" y="151.9">GND</text>
<text x="49.5" y="157">GND</text>
</g>
<g font-size="2.3" fill="#00f">
<text x="17.8" y="19.9">182</text>
<text x="26.7" y="19.9">182</text>
<text x="36.8" y="19.9">182</text>
<text x="45.7" y="19.9">182</text>
<text x="105.4" y="22.4">182</text>
<text x="114.3" y="22.4">182</text>
<text x="124.5" y="22.4">182</text>
<text x="133.3" y="22.4">182</text>
<text x="149.9" y="21.1">182</text>
<text x="158.7" y="21.1">182</text>
<text x="168.9" y="21.1">182</text>
<text x="177.8" y="21.1">182</text>
<text x="251.5" y="23.7">182</text>
<text x="260.3" y="23.7">182</text>
<text x="270.5" y="23.7">182</text>
<text x="279.4" y="23.7">182</text>
<text x="90.2" y="26.2">100nF</text>
<text x="18.6" y="34.3" transform="rotate(-90 18.6 34.3)">NCD0805C1</text>
<text x="27.5" y="34.3" transform="rotate(-90 27.5 34.3)">NCD0805C1</text>
<text x="38.9" y="34.3" transform="rotate(-90 38.9 34.3)">NCD0805C1</text>
<text x="47.8" y="34.3" transform="rotate(-90 47.8 34.3)">NCD0805C1</text>
<text x="150.7" y="35.6" transform="rotate(-90 150.7 35.6)">NCD0805C1</text>
<text x="159.6" y="35.6" transform="rotate(-90 159.6 35.6)">NCD0805C1</text>
<text x="171" y="35.6" transform="rotate(-90 171 35.6)">NCD0805C1</text>
<text x="179.9" y="35.6" transform="rotate(-90 179.9 35.6)">NCD0805C1</text>
<text x="238.8" y="31.3">100nF</text>
<text x="96.5" y="40.2">SDA</text>
<text x="106.2" y="38.1" transform="rotate(-90 106.2 38.1)">NCD0805C1</text>
<text x="115.1" y="38.1" transform="rotate(-90 115.1 38.1)">NCD0805C1</text>
<text x="126.5" y="38.1" transform="rotate(-90 126.5 38.1)">NCD0805C1</text>
<text x="135.4" y="38.1" transform="rotate(-90 135.4 38.1)">NCD0805C1</text>
<text x="238.8" y="41.4">SDA</text>
<text x="252.3" y="39.4" transform="rotate(-90 252.3 39.4)">NCD0805C1</text>
<text x="261.2" y="39.4" transform="rotate(-90 261.2 39.4)">NCD0805C1</text>
<text x="272.6" y="39.4" transform="rotate(-90 272.6 39.4)">NCD0805C1</text>
<text x="281.5" y="39.4" transform="rotate(-90 281.5 39.4)">NCD0805C1</text>
<text x="96.5" y="42.7">SCL</text>
<text x="238.8" y="44">SCL</text>
<text x="61" y="59.2">TLC59208FIRGYR</text>
<text x="94" y="64.3">10k</text>
<text x="201.9" y="60.5">TLC59208FIRGYR</text>
<text x="238.8" y="64.3">10k</text>
<text x="16" y="75.5" transform="rotate(-90 16 75.5)">O1</text>
<text x="24.9" y="75.5" transform="rotate(-90 24.9 75.5)">O2</text>
<text x="35.1" y="75.5" transform="rotate(-90 35.1 75.5)">O3</text>
<text x="44" y="75.5" transform="rotate(-90 44 75.5)">O4</text>
<text x="103.7" y="75.5" transform="rotate(-90 103.7 75.5)">O8</text>
<text x="112.6" y="75.5" transform="rotate(-90 112.6 75.5)">O7</text>
<text x="122.7" y="75.5" transform="rotate(-90 122.7 75.5)">O6</text>
<text x="131.6" y="75.5" transform="rotate(-90 131.6 75.5)">O5</text>
<text x="148.1" y="75.5" transform="rotate(-90 148.1 75.5)">O9</text>
<text x="157" y="76.8" transform="rotate(-90 157 76.8)">O10</text>
<text x="167.2" y="76.8" transform="rotate(-90 167.2 76.8)">O11</text>
<text x="177.3" y="76.8" transform="rotate(-90 177.3 76.8)">O12</text>
<text x="249.7" y="76.8" transform="rotate(-90 249.7 76.8)">O16</text>
<text x="258.6" y="76.8" transform="rotate(-90 258.6 76.8)">O15</text>
<text x="268.8" y="76.8" transform="rotate(-90 268.8 76.8)">O14</text>
<text x="277.7" y="76.8" transform="rotate(-90 277.7 76.8)">O13</text>
<text x="19" y="98.6">182</text>
<text x="27.9" y="98.6">182</text>
<text x="38.1" y="98.6">182</text>
<text x="47" y="98.6">182</text>
<text x="111.8" y="101.1">182</text>
<text x="120.6" y="101.1">182</text>
<text x="130.8" y="101.1">182</text>
<text x="139.7" y="101.1">182</text>
<text x="154.9" y="97.3">182</text>
<text x="163.8" y="97.3">182</text>
<text x="174" y="97.3">182</text>
<text x="182.9" y="97.3">182</text>
<text x="261.6" y="99.9">182</text>
<text x="270.5" y="99.9">182</text>
<text x="280.7" y="99.9">182</text>
<text x="289.6" y="99.9">182</text>
<text x="97.8" y="103.7">100nF</text>
<text x="236.2" y="104.9">100nF</text>
<text x="155.7" y="110.5" transform="rotate(-90 155.7 110.5)">NCD0805C1</text>
<text x="164.6" y="110.5" transform="rotate(-90 164.6 110.5)">NCD0805C1</text>
<text x="176.1" y="110.5" transform="rotate(-90 176.1 110.5)">NCD0805C1</text>
<text x="185" y="110.5" transform="rotate(-90 185 110.5)">NCD0805C1</text>
<text x="19.9" y="114.3" transform="rotate(-90 19.9 114.3)">NCD0805C1</text>
<text x="28.7" y="114.3" transform="rotate(-90 28.7 114.3)">NCD0805C1</text>
<text x="40.2" y="114.3" transform="rotate(-90 40.2 114.3)">NCD0805C1</text>
<text x="49.1" y="114.3" transform="rotate(-90 49.1 114.3)">NCD0805C1</text>
<text x="100.3" y="118.9">SDA</text>
<text x="112.6" y="116.8" transform="rotate(-90 112.6 116.8)">NCD0805C1</text>
<text x="121.5" y="116.8" transform="rotate(-90 121.5 116.8)">NCD0805C1</text>
<text x="132.9" y="116.8" transform="rotate(-90 132.9 116.8)">NCD0805C1</text>
<text x="141.8" y="116.8" transform="rotate(-90 141.8 116.8)">NCD0805C1</text>
<text x="242.6" y="117.6">SDA</text>
<text x="262.4" y="115.6" transform="rotate(-90 262.4 115.6)">NCD0805C1</text>
<text x="271.3" y="115.6" transform="rotate(-90 271.3 115.6)">NCD0805C1</text>
<text x="282.7" y="115.6" transform="rotate(-90 282.7 115.6)">NCD0805C1</text>
<text x="291.6" y="115.6" transform="rotate(-90 291.6 115.6)">NCD0805C1</text>
<text x="100.3" y="121.5">SCL</text>
<text x="242.6" y="120.2">SCL</text>
<text x="62.2" y="138">TLC59208FIRGYR</text>
<text x="201.9" y="136.7">TLC59208FIRGYR</text>
<text x="96.5" y="141.8">10k</text>
<text x="234.9" y="140.5">10k</text>
<text x="17.3" y="155.5" transform="rotate(-90 17.3 155.5)">O17</text>
<text x="26.2" y="155.5" transform="rotate(-90 26.2 155.5)">O18</text>
<text x="36.4" y="155.5" transform="rotate(-90 36.4 155.5)">O19</text>
<text x="45.3" y="155.5" transform="rotate(-90 45.3 155.5)">O20</text>
<text x="110" y="155.5" transform="rotate(-90 110 155.5)">O24</text>
<text x="118.9" y="155.5" transform="rotate(-90 118.9 155.5)">O23</text>
<text x="129.1" y="155.5" transform="rotate(-90 129.1 155.5)">O22</text>
<text x="138" y="155.5" transform="rotate(-90 138 155.5)">O21</text>
<text x="153.2" y="154.2" transform="rotate(-90 153.2 154.2)">O25</text>
<text x="162.1" y="155.5" transform="rotate(-90 162.1 155.5)">O26</text>
<text x="172.3" y="155.5" transform="rotate(-90 172.3 155.5)">O27</text>
<text x="181.1" y="155.5" transform="rotate(-90 181.1 155.5)">O28</text>
<text x="259.9" y="155.5" transform="rotate(-90 259.9 155.5)">O32</text>
<text x="268.8" y="155.5" transform="rotate(-90 268.8 155.5)">O31</text>
<text x="278.9" y="155.5" transform="rotate(-90 278.9 155.5)">O30</text>
<text x="287.8" y="155.5" transform="rotate(-90 287.8 155.5)">O29</text>
</g>
<g font-size="2.3">
<text x="79.8" y="35.3">EP</text>
<text x="83.9" y="34.1">17</text>
<text x="224.9" y="35.3">17</text>
<text x="59.5" y="36.6">1</text>
<text x="59.5" y="39.1">2</text>
<text x="59.5" y="41.7">3</text>
<text x="61.9" y="37.9">A0</text>
<text x="61.9" y="40.4">A1</text>
<text x="78" y="37.9">VCC</text>
<text x="78.1" y="40.4">SDA</text>
<text x="83.9" y="41.7">14</text>
<text x="83.9" y="39.1">15</text>
<text x="83.9" y="36.6">16</text>
<text x="200.5" y="37.9">1</text>
<text x="200.5" y="40.4">2</text>
<text x="202.9" y="39.1">A0</text>
<text x="202.9" y="41.7">A1</text>
<text x="219" y="39.1">VCC</text>
<text x="219.1" y="41.7">SDA</text>
<text x="220.8" y="36.6">EP</text>
<text x="224.9" y="40.4">15</text>
<text x="224.9" y="37.9">16</text>
<text x="59.5" y="44.2">4</text>
<text x="59.5" y="46.8">5</text>
<text x="61.9" y="43">A2</text>
<text x="61.9" y="45.5">OUT0#</text>
<text x="73.9" y="45.5">RESET#</text>
<text x="78.4" y="43">SCL</text>
<text x="83.9" y="46.8">12</text>
<text x="83.9" y="44.2">13</text>
<text x="200.5" y="43">3</text>
<text x="200.5" y="45.5">4</text>
<text x="202.9" y="44.2">A2</text>
<text x="202.9" y="46.8">OUT0#</text>
<text x="214.9" y="46.8">RESET#</text>
<text x="219.4" y="44.2">SCL</text>
<text x="224.9" y="45.5">13</text>
<text x="224.9" y="43">14</text>
<text x="59.5" y="49.3">6</text>
<text x="59.5" y="51.8">7</text>
<text x="61.9" y="48">OUT1#</text>
<text x="61.9" y="50.6">OUT2#</text>
<text x="61.9" y="53.1">OUT3#</text>
<text x="75.4" y="53.1">OUT5#</text>
<text x="75.4" y="50.6">OUT6#</text>
<text x="75.4" y="48">OUT7#</text>
<text x="83.9" y="51.8">10</text>
<text x="83.9" y="49.3">11</text>
<text x="200.5" y="48">5</text>
<text x="200.5" y="50.6">6</text>
<text x="200.5" y="53.1">7</text>
<text x="202.9" y="49.3">OUT1#</text>
<text x="202.9" y="51.8">OUT2#</text>
<text x="216.4" y="51.8">OUT6#</text>
<text x="216.4" y="49.3">OUT7#</text>
<text x="224.9" y="53.1">10</text>
<text x="224.9" y="50.6">11</text>
<text x="224.9" y="48">12</text>
<text x="59.5" y="54.4">8</text>
<text x="61.9" y="55.7">GND</text>
<text x="75.4" y="55.7">OUT4#</text>
<text x="83.9" y="54.4">9</text>
<text x="200.5" y="55.7">8</text>
<text x="202.9" y="54.4">OUT3#</text>
<text x="202.9" y="56.9">GND</text>
<text x="216.4" y="56.9">OUT4#</text>
<text x="216.4" y="54.4">OUT5#</text>
<text x="224.9" y="55.7">9</text>
<text x="85.2" y="112.8">17</text>
<text x="220.8" y="112.8">EP</text>
<text x="224.9" y="111.5">17</text>
<text x="60.8" y="115.3">1</text>
<text x="60.8" y="117.9">2</text>
<text x="63.2" y="116.6">A0</text>
<text x="63.2" y="119.2">A1</text>
<text x="79.3" y="116.6">VCC</text>
<text x="79.4" y="119.2">SDA</text>
<text x="81.1" y="114.1">EP</text>
<text x="85.2" y="117.9">15</text>
<text x="85.2" y="115.3">16</text>
<text x="200.5" y="114.1">1</text>
<text x="200.5" y="116.6">2</text>
<text x="200.5" y="119.2">3</text>
<text x="202.9" y="115.3">A0</text>
<text x="202.9" y="117.9">A1</text>
<text x="219" y="115.3">VCC</text>
<text x="219.1" y="117.9">SDA</text>
<text x="224.9" y="119.2">14</text>
<text x="224.9" y="116.6">15</text>
<text x="224.9" y="114.1">16</text>
<text x="60.8" y="120.4">3</text>
<text x="60.8" y="123">4</text>
<text x="60.8" y="125.5">5</text>
<text x="63.2" y="121.7">A2</text>
<text x="63.2" y="124.2">OUT0#</text>
<text x="75.2" y="124.2">RESET#</text>
<text x="79.7" y="121.7">SCL</text>
<text x="85.2" y="125.5">12</text>
<text x="85.2" y="123">13</text>
<text x="85.2" y="120.4">14</text>
<text x="200.5" y="121.7">4</text>
<text x="200.5" y="124.2">5</text>
<text x="202.9" y="120.4">A2</text>
<text x="202.9" y="123">OUT0#</text>
<text x="202.9" y="125.5">OUT1#</text>
<text x="214.9" y="123">RESET#</text>
<text x="216.4" y="125.5">OUT7#</text>
<text x="219.4" y="120.4">SCL</text>
<text x="224.9" y="124.2">12</text>
<text x="224.9" y="121.7">13</text>
<text x="60.8" y="128">6</text>
<text x="60.8" y="130.6">7</text>
<text x="63.2" y="126.8">OUT1#</text>
<text x="63.2" y="129.3">OUT2#</text>
<text x="63.2" y="131.9">OUT3#</text>
<text x="76.7" y="131.9">OUT5#</text>
<text x="76.7" y="129.3">OUT6#</text>
<text x="76.7" y="126.8">OUT7#</text>
<text x="85.2" y="130.6">10</text>
<text x="85.2" y="128">11</text>
<text x="200.5" y="126.8">6</text>
<text x="200.5" y="129.3">7</text>
<text x="200.5" y="131.9">8</text>
<text x="202.9" y="128">OUT2#</text>
<text x="202.9" y="130.6">OUT3#</text>
<text x="216.4" y="130.6">OUT5#</text>
<text x="216.4" y="128">OUT6#</text>
<text x="224.9" y="131.9">9</text>
<text x="224.9" y="129.3">10</text>
<text x="224.9" y="126.8">11</text>
<text x="60.8" y="133.1">8</text>
<text x="63.2" y="134.4">GND</text>
<text x="76.7" y="134.4">OUT4#</text>
<text x="85.2" y="133.1">9</text>
<text x="202.9" y="133.1">GND</text>
<text x="216.4" y="133.1">OUT4#</text>
</g>
<g font-size="1.6" fill="#000080">
<text x="17.8" y="22.5">R22</text>
<text x="26.7" y="22.5">R23</text>
<text x="36.8" y="22.5">R24</text>
<text x="45.7" y="22.5">R25</text>
<text x="149.9" y="23.8">R30</text>
<text x="158.7" y="23.8">R31</text>
<text x="168.9" y="23.8">R32</text>
<text x="177.8" y="23.8">R33</text>
<text x="105.4" y="25.1">R26</text>
<text x="114.3" y="25.1">R27</text>
<text x="124.5" y="25.1">R28</text>
<text x="133.3" y="25.1">R29</text>
<text x="251.5" y="26.4">R34</text>
<text x="260.3" y="26.4">R35</text>
<text x="270.5" y="26.4">R36</text>
<text x="279.4" y="26.4">R37</text>
<text x="61" y="31.4">U9</text>
<text x="201.9" y="32.7">U10</text>
<text x="16.5" y="36.5">LED6</text>
<text x="25.4" y="36.5">LED7</text>
<text x="35.6" y="36.5">LED8</text>
<text x="44.4" y="36.5">LED9</text>
<text x="104.1" y="40.3">LED10</text>
<text x="113" y="40.3">LED11</text>
<text x="123.2" y="40.3">LED12</text>
<text x="132.1" y="40.3">LED13</text>
<text x="148.6" y="37.8">LED14</text>
<text x="157.5" y="37.8">LED15</text>
<text x="167.6" y="37.8">LED16</text>
<text x="176.5" y="37.8">LED17</text>
<text x="250.2" y="41.6">LED18</text>
<text x="259.1" y="41.6">LED19</text>
<text x="269.2" y="41.6">LED20</text>
<text x="278.1" y="41.6">LED21</text>
<text x="94" y="61.9">R38</text>
<text x="238.8" y="61.9">R39</text>
<text x="19" y="101.3">R40</text>
<text x="27.9" y="101.3">R41</text>
<text x="38.1" y="101.3">R42</text>
<text x="47" y="101.3">R43</text>
<text x="154.9" y="100">R44</text>
<text x="163.8" y="100">R45</text>
<text x="174" y="100">R46</text>
<text x="182.9" y="100">R47</text>
<text x="111.8" y="103.8">R48</text>
<text x="120.6" y="103.8">R49</text>
<text x="130.8" y="103.8">R50</text>
<text x="139.7" y="103.8">R51</text>
<text x="261.6" y="102.6">R52</text>
<text x="270.5" y="102.6">R53</text>
<text x="280.7" y="102.6">R54</text>
<text x="289.6" y="102.6">R55</text>
<text x="62.2" y="110.2">U11</text>
<text x="153.7" y="112.7">LED26</text>
<text x="162.6" y="112.7">LED27</text>
<text x="172.7" y="112.7">LED28</text>
<text x="181.6" y="112.7">LED29</text>
<text x="201.9" y="108.9">U12</text>
<text x="17.8" y="116.5">LED22</text>
<text x="26.7" y="116.5">LED23</text>
<text x="36.8" y="116.5">LED24</text>
<text x="45.7" y="116.5">LED25</text>
<text x="110.5" y="119.1">LED30</text>
<text x="119.4" y="119.1">LED31</text>
<text x="129.5" y="119.1">LED32</text>
<text x="138.4" y="119.1">LED33</text>
<text x="260.3" y="117.8">LED34</text>
<text x="269.2" y="117.8">LED35</text>
<text x="279.4" y="117.8">LED36</text>
<text x="288.3" y="117.8">LED37</text>
<text x="96.5" y="139.4">R56</text>
<text x="234.9" y="138.1">R57</text>
</g>
</svg>
